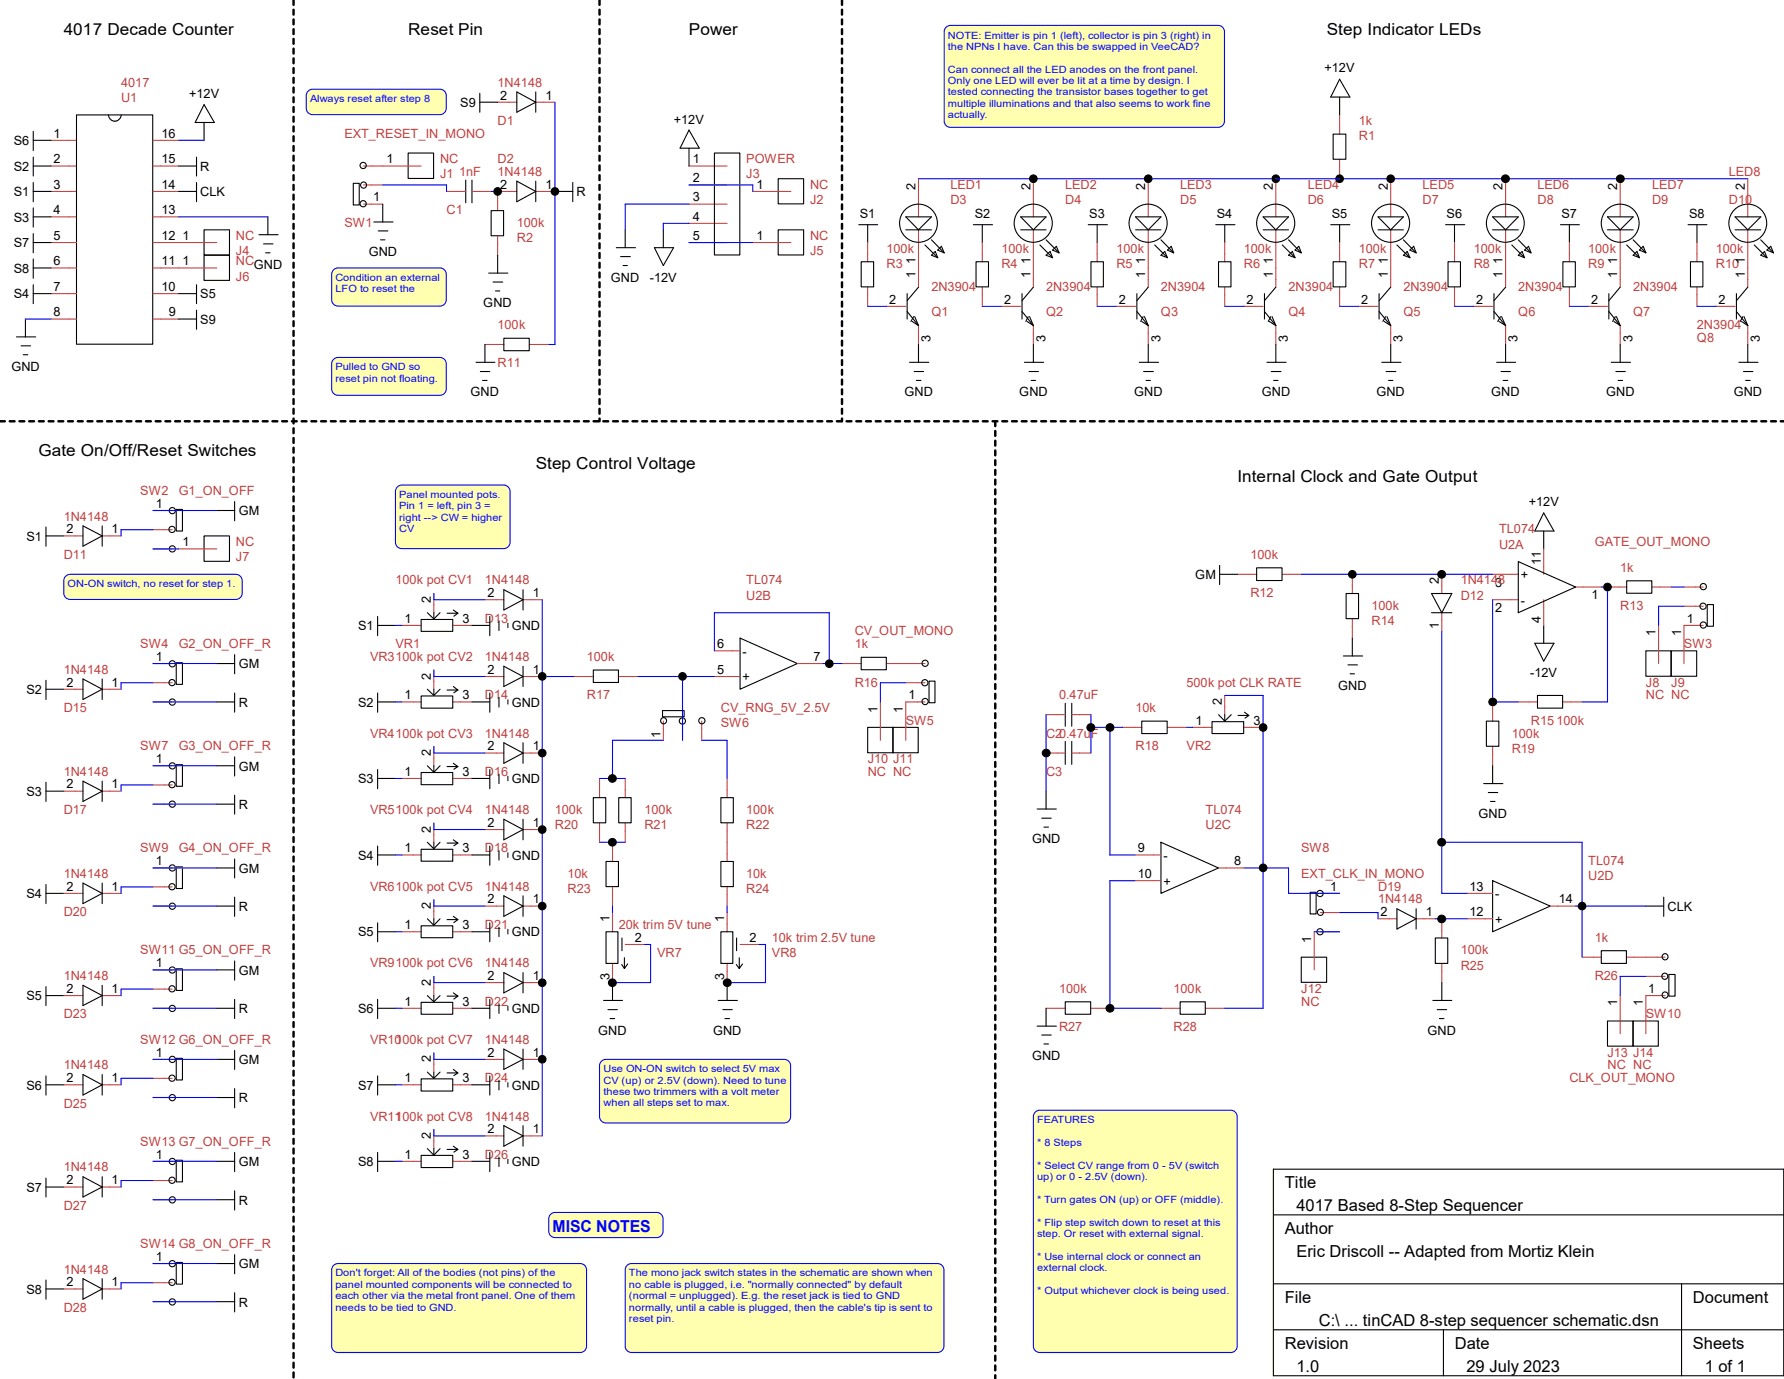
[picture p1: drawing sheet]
<svg xmlns="http://www.w3.org/2000/svg" width="279mm" height="216mm" viewBox="0 0 279 216" stroke-linecap="round" stroke-linejoin="round" font-family="sans-serif">
<g fill="none" stroke="#c04040" stroke-width=".17">
<path d="M77.9 16h3M83.9 16h3M209.8 18v3M8 22h4M8 26h4M8 30h4M8 34h4M8 38h4M24 22h4M24 26h4M24 30h4M24 34h4"/>
<path d="M24 38h4M56.9 26h3M56.9 29h3M56.9 32h3M69.9 30h3M73.9 30h3M77.9 37v3M80.9 30h-3v3M83.9 30h3M107.9 26h6M107.9 38h6M107.9 29h6"/>
<path d="M107.9 32h6M107.9 35h6M135.9 38v3M143.8 28v6M143.8 36v9M153.8 38v3M161.8 28v6M161.8 36v9M171.8 38v3M179.8 28v6M179.8 36v9M191.8 38v3"/>
<path d="M199.8 28v6M199.8 36v9M209.8 25v3M209.8 38v3M217.8 28v6M217.8 36v9M227.8 38v3M235.8 28v6M235.8 36v9M245.8 38v3M253.7 28v6M253.7 36v9"/>
<path d="M265.8 38v3M273.7 28v6M273.7 36v9M8 42h4M8 46h4M8 50h4M24 42h4M24 46h4M24 50h4M75.9 53.9h3M82.9 53.9h3M135.9 45v3"/>
<path d="M138.9 48h3M143.8 51v2.9M153.8 45v3M156.8 48h3.1M161.8 51v2.9M171.8 45v3M174.8 48h3M179.8 51v2.9M191.8 45v3M194.8 48h3M199.8 51v2.9M209.8 45v3"/>
<path d="M212.8 48h3M217.8 51v2.9M227.8 45v3M230.8 48h3M235.8 51v2.9M245.8 45v3M248.8 48h3M253.7 51v2.9M265.8 45v3M268.7 48h3M273.7 51v2.9M24 79.9h3"/>
<path d="M10 83.9h3M16 83.9h3M24 82.9h3M24 85.9h3M10 107.9h3M16 107.9h3M24 103.9h3M24 106.9h3M24 109.9h3M24 119.9h3M10 123.9h3M10 139.9h3"/>
<path d="M16 123.9h3M16 139.9h3M24 122.9h3M24 125.9h3M24 135.9h3M24 138.9h3M10 155.9h3M16 155.9h3M24 141.9h3M24 151.8h3M24 154.9h3M24 157.9h3"/>
<path d="M10 169.8h3M16 169.8h3M24 165.9h3M24 168.8h3M24 171.8h3M10 185.8h3M16 185.8h3M24 181.8h3M24 184.8h3M24 187.8h3M24 197.8h3M10 201.8h3"/>
<path d="M16 201.8h3M24 200.8h3M24 203.8h3"/>
</g>
<g fill="none" stroke="#000" stroke-width=".17">
<path d="M12 18h11.9v35.9h-11.9zM17 18a1 1 0 0 0 1 1 1 1 0 0 0 1-1M32 16.4l1.6 2.8h-3zM32 19.2v2.8M75.1 14.6v3M75.1 16h2.8M80.9 14.4l3 1.6-3 1.6zM83.9 14.4v3.2M209.8 15.2v2.8M209.8 12.4l1.6 2.8h-3zM5.2 20.6v3M5.2 24.6v3"/>
<path d="M5.2 28.6v3M5.2 32.6v3M5.2 36.6v3M5.2 30h2.8M5.2 22h2.8M5.2 26h2.8M5.2 34h2.8M5.2 38h2.8M28 30h2.8M28 26h2.8M30.8 24.6v3M30.8 28.6v3"/>
<path d="M40.6 36.7h3M41.3 38.2h1.5M41.6 39.6h.7M42 34v2.7M55.3 28.7h1v3.4h-1zM58.5 34.8h3.1M59.2 36.2h1.5M59.6 37.5h.7M59.9 32v2.8M72.9 28.2v3.5M73.9 28.2v3.5M76.9 33h2v3.9h-2z"/>
<path d="M77.9 40v2.8M80.9 28.4l3 1.6-3 1.6zM83.9 28.4v3.2M86.9 30h2.8M89.7 28.6v3M96.5 38.8h3M97.9 36v2.8M102.5 38.8h3l-1.6 2.8zM103.9 36v2.8M107.9 20.4l1.6 2.8h-3zM107.9 23.2v2.8M111.9 24h4v15.9h-4z"/>
<path d="M134.5 35.2h3M135.9 35.2v2.8M141.9 34h4l-2.1 2zM141.9 36h4M144.9 38.4l2 1.9M145.9 37.5l2 2.1M145.9 40l.6-.6 .4 .9zM146.9 39.2l.5-.6 .5 1zM152.4 35.2h3M153.8 35.2v2.8M159.9 34h3.9l-2 2zM159.9 36h3.9"/>
<path d="M162.9 38.4l1.9 1.9M163.8 37.5l2.1 2.1M163.8 40l.7-.6 .3 .9zM164.8 39.2l.6-.6 .5 1zM170.4 35.2h3M171.8 35.2v2.8M177.8 34h4l-2 2zM177.8 36h4M180.8 38.4l2 1.9M181.8 37.5l2 2.1M181.8 40l.6-.6 .4 .9zM182.8 39.2l.6-.6 .4 1z"/>
<path d="M190.4 35.2h3M191.8 35.2v2.8M197.8 34h4l-2 2zM197.8 36h4M200.8 38.4l2 1.9M201.8 37.5l2 2.1M201.8 40l.6-.6 .4 .9zM203.4 38.6l.4 1-1-.4zM208.4 35.2h3M208.8 21h2v3.9h-2zM209.8 35.2v2.8M215.8 34h4l-2 2z"/>
<path d="M215.8 36h4M218.8 38.4l2 1.9M219.8 37.5l2 2.1M219.8 40l.6-.6 .4 .9zM221.4 38.6l.4 1-1-.4zM226.4 35.2h3M227.8 35.2v2.8M233.8 34h4l-2 2zM233.8 36h4M236.8 38.4l2 1.9M237.8 37.5l2 2.1M237.8 40l.6-.6 .4 .9z"/>
<path d="M238.8 39.2l.6-.6 .4 1zM244.4 35.2h3M245.8 35.2v2.8M251.8 34h4l-2.1 2zM251.8 36h4M254.8 38.4l2 1.9M255.8 37.5l2 2.1M255.8 40l.6-.6 .4 .9zM257.3 38.6l.5 1-1-.4zM264.4 35.2h2.9M265.8 35.2v2.8M271.7 34h4.1l-2.1 2z"/>
<path d="M271.7 36h4.1M274.7 38.4l2 1.9M275.8 37.5l1.9 2.1M276.4 39.4l.3 .9-.9-.3zM277.3 38.6l.4 1-1-.4zM2.6 52.7h3M3.3 54.1h1.5M3.6 55.5h.8M4 50v2.7M5.2 40.6v3M5.2 44.6v2.9M5.2 42h2.8"/>
<path d="M5.2 46h2.8M28 46h2.8M28 50h2.8M30.8 44.6v2.9M30.8 48.6v3M74.5 56.7h3M75.2 58.2h1.5M75.6 59.6h.7M75.9 53.9v2.8M76.5 42.8h3M77.2 44.2h1.5M77.6 45.6h.7"/>
<path d="M78.9 53h4v1.9h-4zM97.2 40.2h1.5M97.6 41.6h.7M134.9 41h1.9v3.9h-1.9zM142.1 46v4M142.1 48.8l1.7 2.2M142.5 56.7h3M142.9 50.3l.9 .7M143.1 49.6l-.4 .7M143.2 58.2h1.5M143.3 49.6l.5 1.4M143.5 59.6h.7"/>
<path d="M143.8 45l-1.7 2.1M143.8 53.9v2.8M152.9 41h1.9v3.9h-1.9zM160.1 46v4M160.1 48.8l1.7 2.2M160.4 56.7h3M160.9 50.3l.9 .7M161 49.6l-.3 .7M161.2 58.2h1.4M161.2 49.6l.6 1.4M161.5 59.6h.7M161.8 45l-1.7 2.1"/>
<path d="M161.8 53.9v2.8M170.9 41h1.9v3.9h-1.9zM178.1 46v4M178.1 48.8l1.7 2.2M178.4 56.7h3M178.8 50.3l1 .7M179 49.6l-.4 .7M179.1 58.2h1.5M179.2 49.6l.6 1.4M179.5 59.6h.7M179.8 45l-1.7 2.1M179.8 53.9v2.8"/>
<path d="M190.8 41h2v3.9h-2zM198 46v4M198 48.8l1.8 2.2M198.4 56.7h3M198.8 50.3l1 .7M199 49.6l-.4 .7M199.1 58.2h1.5M199.2 49.6l.6 1.4M199.5 59.6h.7M199.8 45l-1.8 2.1M199.8 53.9v2.8M208.8 41h2v3.9h-2z"/>
<path d="M216 46v4M216 48.8l1.8 2.2M216.4 56.7h3M216.8 50.3l1 .7M217 49.6l-.4 .7M217.1 58.2h1.5M217.2 49.6l.6 1.4M217.5 59.6h.6M217.8 45l-1.8 2.1M217.8 53.9v2.8M226.8 41h1.9v3.9h-1.9zM234 46v4"/>
<path d="M234 48.8l1.8 2.2M234.4 56.7h3M234.8 50.3l1 .7M235 49.6l-.4 .7M235.1 58.2h1.5M235.2 49.6l.6 1.4M235.4 59.6h.7M235.8 45l-1.8 2.1M235.8 53.9v2.8M244.8 41h1.9v3.9h-1.9zM252 46v4M252 48.8l1.7 2.2"/>
<path d="M252.3 56.7h3.1M252.8 50.3l.9 .7M253 49.6l-.4 .7M253.1 58.2h1.5M253.2 49.6l.5 1.4M253.4 59.6h.7M253.7 45l-1.7 2.1M253.7 53.9v2.8M264.8 41h1.9v3.9h-1.9zM271.9 46v4M271.9 48.8l1.8 2.2M272.3 56.7h3"/>
<path d="M272.8 50.3l.9 .7M273 49.6l-.5 .7M273 58.2h1.5M273.1 49.6l.6 1.4M273.4 59.6h.7M273.7 45l-1.8 2.1M273.7 53.9v2.8M27.6 79.8h1v3.3h-1zM34 79.9h2.7M36.7 78.5v3M7.2 82.5v3M7.2 83.9h2.8"/>
<path d="M13 82.3l3 1.6-3 1.6zM16 82.3v3.2M7.2 106.5v3M7.2 107.9h2.8M13 106.3l3 1.6-3 1.6zM16 106.3v3.2M27.6 103.8h1v3.3h-1zM27.6 119.7h1v3.4h-1zM34 109.9h2.7M34 103.9h2.7M34 119.9h2.7M36.7 102.5v3"/>
<path d="M36.7 108.5v3M36.7 118.5v3M7.2 122.5v3M7.2 138.5v3M7.2 123.9h2.8M7.2 139.9h2.8M13 122.3l3 1.6-3 1.6zM13 138.3l3 1.6-3 1.6zM16 122.3v3.2M16 138.3v3.2M27.6 135.7h1v3.4h-1zM34 135.9h2.7"/>
<path d="M34 125.9h2.7M36.7 124.5v3M36.7 134.5v3M7.2 154.5v2.9M7.2 155.9h2.8M13 154.3l3 1.6-3 1.5zM16 154.3v3.1M27.6 151.7h1v3.4h-1zM34 141.9h2.7M34 151.8h2.7M34 157.9h2.7M36.7 140.5v3"/>
<path d="M36.7 150.5v3M36.7 156.5v3M7.2 168.4v3M7.2 169.8h2.8M13 168.2l3 1.6-3 1.6zM16 168.2v3.2M27.6 165.7h1v3.4h-1zM34 171.8h2.7M34 165.9h2.7M36.7 164.5v2.9M36.7 170.4v3M7.2 184.4v3"/>
<path d="M7.2 185.8h2.8M13 184.2l3 1.6-3 1.6zM16 184.2v3.2M27.6 181.7h1v3.3h-1zM27.6 197.7h1v3.3h-1zM34 181.8h2.7M34 197.8h2.7M34 187.8h2.7M36.7 180.4v3M36.7 186.4v3M36.7 196.4v3M7.2 200.4v3"/>
<path d="M7.2 201.8h2.8M13 200.2l3 1.6-3 1.6zM16 200.2v3.2M34 203.8h2.7M36.7 202.4v3"/>
<circle cx="56.9" cy="31.9" r=".49"/>
<circle cx="56.9" cy="25.9" r=".49"/>
<circle cx="56.9" cy="29" r=".48"/>
<circle cx="143.8" cy="34.9" r="2.97"/>
<circle cx="161.8" cy="34.9" r="2.98"/>
<circle cx="179.8" cy="34.9" r="2.98"/>
<circle cx="199.8" cy="34.9" r="2.98"/>
<circle cx="217.8" cy="34.9" r="2.98"/>
<circle cx="235.7" cy="34.9" r="2.97"/>
<circle cx="253.7" cy="34.9" r="2.97"/>
<circle cx="273.7" cy="34.9" r="2.97"/>
<circle cx="27" cy="79.9" r=".49"/>
<circle cx="26.9" cy="82.9" r=".49"/>
<circle cx="27" cy="85.9" r=".49"/>
<circle cx="26.9" cy="106.9" r=".49"/>
<circle cx="27" cy="103.9" r=".49"/>
<circle cx="27" cy="119.9" r=".49"/>
<circle cx="27" cy="109.9" r=".49"/>
<circle cx="26.9" cy="138.8" r=".49"/>
<circle cx="26.9" cy="122.9" r=".49"/>
<circle cx="27" cy="135.9" r=".49"/>
<circle cx="27" cy="125.9" r=".49"/>
<circle cx="26.9" cy="154.8" r=".49"/>
<circle cx="27" cy="151.9" r=".49"/>
<circle cx="27" cy="141.9" r=".49"/>
<circle cx="27" cy="157.9" r=".49"/>
<circle cx="26.9" cy="168.8" r=".49"/>
<circle cx="27" cy="171.9" r=".49"/>
<circle cx="27" cy="165.9" r=".49"/>
<circle cx="26.9" cy="184.8" r=".49"/>
<circle cx="27" cy="187.9" r=".49"/>
<circle cx="27" cy="197.8" r=".49"/>
<circle cx="27" cy="181.8" r=".49"/>
<circle cx="26.9" cy="200.8" r=".49"/>
<circle cx="27" cy="203.8" r=".49"/>
</g>
<g fill="none" stroke="#00f" stroke-width=".17">
<path d="M86.9 16v37.9h-1M28 34h14M28 22h4M59.9 29h10v1M76.9 30h1M107.9 35h-4v1M107.9 32h-10v4M4 50h4M135.9 48h3M153.8 48h3M171.8 48h3M191.8 48h3"/>
<path d="M209.8 48h3M227.8 48h3M245.8 48h3M265.8 48h2.9M24 79.9h10M24 82.9h-5v1M24 106.9h-5v1M24 103.9h10M24 109.9h10M24 119.9h10M24 122.9h-5v1M24 138.9h-5v1"/>
<path d="M24 135.9h10M24 125.9h10M24 154.9h-5v1M24 141.9h10M24 151.8h10M24 157.9h10M24 168.8h-5v1M24 165.9h10M24 171.8h10M24 184.8h-5v1M24 181.8h10M24 197.8h10"/>
<path d="M24 187.8h10M24 200.8h-5v1M24 203.8h10"/>
</g>
<path d="M148.2 4.3l.7-.3h41.9a1 1 0 0 1 1 1v13.9a1 1 0 0 1-1 1h-41.9a1 1 0 0 1-1-1v-13.9z" fill-rule="evenodd" fill="#ffffaf" stroke="#00f" stroke-width=".17"/>
<g fill="none" stroke="#000" stroke-width=".17">
<path d="M32 36h3.9v3.9h-3.9zM32 40h3.9v3.9h-3.9zM63.9 24h4v3.9h-4zM121.9 28h4v3.9h-4zM121.9 36h4v3.9h-4zM32 83.9h3.9v4h-3.9zM237.8 87.9l9 4-9 4zM241.8 80.3l1.6 2.8h-3zM241.8 83.1v2.8M241.8 97.9v2.8M166.8 110.1v3.6M166.8 116.1v3.6"/>
<path d="M167.9 110.1v3.6M167.9 116.1v3.6M178.8 112.9h4v2h-4zM189.8 113h5v1.9h-5zM190.8 111.9l1 1 1-1M191.8 111.9v1M194.9 111.5l.7 .5h-1.7M195.6 112l-.6 .4M240.4 100.7h3l-1.6 2.8zM162.4 126.7h3M163.2 128.1h1.4M163.5 129.5h.7"/>
<path d="M163.8 123.9v2.8M181.8 131.9l9 4-9 4zM205.2 139.7h.9v3.4h-.9zM233.8 137.9l9 4-9 4zM163.8 157.9v2.8M166.8 156.8h4v2h-4zM184.8 156.8h4v2h-4zM203.8 149.9h4v3.9h-4zM218.8 142.3l3 1.5-3 1.7zM221.8 142.3v3.2M224.4 156.6h3M224.8 146.9h1.9v3.9h-1.9z"/>
<path d="M225.1 158.1h1.5M225.4 159.5h.7M225.8 153.8v2.8M250.8 148.8h3.9v2h-3.9zM255.8 159.9h3.9v3.9h-3.9zM257.8 141.9h2.8M260.6 140.5v3M261.4 152.6h.9v3.4h-.9zM162.4 160.7h3M163.2 162.1h1.4M163.5 163.4h.7"/>
<circle cx="206.7" cy="139.9" r=".49"/>
<circle cx="206.7" cy="145.9" r=".49"/>
<circle cx="206.8" cy="142.8" r=".48"/>
<circle cx="260.7" cy="152.8" r=".48"/>
<circle cx="260.8" cy="155.8" r=".48"/>
<circle cx="260.8" cy="149.8" r=".48"/>
</g>
<g fill="none" stroke="#c04040" stroke-width=".17">
<path d="M28 38h6M59.9 26h6.1M117.9 38h6M117.9 30h6M28 42h6M28 85.9h6M233.8 89.9h4M233.8 93.9h4M241.8 85.9v4M241.8 93.9v4M246.8 91.9h4M163.8 111.9h3"/>
<path d="M163.8 117.9h3M167.9 111.9h3M167.9 117.9h3M175.9 113.9h2.9M182.8 113.9h3M186.8 113.9h3M191.8 108.9v3M194.8 113.9h3M177.8 137.9h4M177.8 133.9h4M190.8 135.9h4M206.8 139.9h3"/>
<path d="M229.8 139.9h4M163.8 157.9h3M170.9 157.9h2.9M181.8 157.9h3M188.8 157.9h3M205.8 145.9v5.9M206.8 142.9h3M206.8 145.9h3M215.8 143.8h3M221.8 143.8h3M225.8 143.8v3.1M225.8 150.9v2.9"/>
<path d="M229.8 143.8h4M242.8 141.9h4M247.8 149.9h3M254.8 149.9h6M257.8 152.9h3M260.8 155.9h-3v5.9"/>
</g>
<g fill="none" stroke="#00f" stroke-width=".17">
<path d="M107.9 29h10v1M107.9 38h10M24 85.9h4M170.9 111.9v6M170.9 113.9h5M173.8 113.9v20h4M185.8 113.9h1M191.8 108.9h6v49h-6M177.8 137.9h-4v20h8M194.8 135.9h7v4h8M225.8 131.9h22v18M205.8 145.9h4"/>
<path d="M209.8 142.9h6v.9M224.8 143.8h5M246.8 141.9h11"/>
</g>
<g fill="#000" stroke="#000" stroke-width=".17">
<circle cx="77.9" cy="30" r=".59"/>
<circle cx="86.9" cy="30" r=".59"/>
</g>
<g fill="#ffffaf" stroke="#00f" stroke-width=".17">
<path d="M98.2 198.1l.7-.3h47.9a1 1 0 0 1 1 1v12a1 1 0 0 1-1 1h-47.9a1 1 0 0 1-1-1v-12z" fill-rule="evenodd"/>
<path d="M52.2 198.1l.7-.3h38a1 1 0 0 1 1 1v12a1 1 0 0 1-1 1h-38a1 1 0 0 1-1-1v-12z" fill-rule="evenodd"/>
</g>
<g fill="none" stroke="#c04040" stroke-width=".17">
<path d="M193.8 89.9h3M200.8 89.9h3M211.8 89.9v3M211.8 96.9v3M225.8 89.9v3M225.8 95.9v3M251.8 91.9h3M258.7 91.9h3M259.8 97.9v6M263.7 91.9h3M263.7 94.9h3M266.7 97.9h-3v6"/>
<path d="M233.8 109.9v3M233.8 116.9v3M237.8 109.9h3M244.8 109.9h3M253.7 155.9v5.9"/>
</g>
<g fill="none" stroke="#000" stroke-width=".17">
<path d="M191 88.5v3M191 89.9h2.8M196.8 88.9h4v2h-4zM210.8 92.9h2v4h-2zM211.8 99.9v2.8M224.2 92.9h3.2l-1.6 3zM224.2 95.9h3.2M254.8 90.9h3.9v2h-3.9zM267.4 94.7h1v3.3h-1zM210.4 102.7h3M211.1 104.1h1.5M211.5 105.5h.6"/>
<path d="M232.8 112.9h1.9v3.9h-1.9zM233.8 119.9v2.8M240.8 108.9h3.9v2h-3.9zM257.8 101.9h3.9v4h-3.9zM261.7 101.9h4v4h-4zM232.4 122.7h3M233.1 124.1h1.5M233.4 125.5h.7M251.8 159.9h3.9v3.9h-3.9z"/>
<circle cx="266.7" cy="94.9" r=".49"/>
<circle cx="266.8" cy="97.9" r=".49"/>
<circle cx="266.8" cy="91.8" r=".49"/>
</g>
<path d="M203.8 89.9h30M225.8 98.9v41h4M233.8 93.9v16h4M250.8 91.9h1v18h-4M261.7 91.9h2M263.7 94.9h-3.9v3M163.8 111.9v12M257.8 152.9h-4.1v3" fill="none" stroke="#00f" stroke-width=".17"/>
<g fill="#ffffaf" stroke="#00f" stroke-width=".17">
<path d="M48.3 14.3l.7-.3h19.9a1 1 0 0 1 1 1v2a1 1 0 0 1-1 .9h-19.9a1 1 0 0 1-1-.9v-2z" fill-rule="evenodd"/>
<path d="M52.2 42.2l.7-.2h16a1 1 0 0 1 1 .9v4a1 1 0 0 1-1 1h-16a1 1 0 0 1-1-1v-4z" fill-rule="evenodd"/>
<path d="M52.2 56.3l.7-.3h16a1 1 0 0 1 1 1v3.9a1 1 0 0 1-1 1h-16a1 1 0 0 1-1-1v-3.9z" fill-rule="evenodd"/>
<path d="M10.3 90.2l.7-.3h25.9a1 1 0 0 1 1 1v2a1 1 0 0 1-1 1h-25.9a1 1 0 0 1-1-1v-2z" fill-rule="evenodd"/>
</g>
<g fill="none" stroke="#000" stroke-width=".17">
<path d="M59.1 96.5v3M59.1 97.9h2.8M66 97h4.9v1.8h-4.9zM66.9 95.9l1 1 1-1M67.9 95.9v1M71 95.5l.7 .5h-1.7M71.7 96l-.6 .5M73.9 97.9h2.8M76.7 96.5v3M78.1 97.2v1.5M78.9 92.3l3 1.6-3 1.6zM79.5 97.6v.7"/>
<path d="M81.9 92.3v3.2M59.1 108.5v3M59.1 109.9h2.8M66 109h4.9v1.9h-4.9zM66.9 107.9l1 1 1-1M66.9 119.9l1 1 1-1M67.9 107.9v1M67.9 119.9v1M71 107.5l.7 .5h-1.7M71 119.5l.7 .5h-1.7M71.7 108l-.6 .5M73.9 109.9h2.8"/>
<path d="M76.7 108.5v3M78.1 109.2v1.5M78.9 104.3l3 1.6-3 1.6zM78.9 116.3l3 1.6-3 1.6zM79.5 109.6v.6M81.9 104.3v3.2M81.9 116.3v3.2M59.1 120.5v3M59.1 132.5v3M59.1 121.9h2.8M59.1 133.9h2.8M66 120.9h4.9v2h-4.9z"/>
<path d="M66 133h4.9v1.8h-4.9zM66.9 131.9l1 1 1-1M67.9 131.9v1M71 131.5l.7 .5h-1.7M71.7 120l-.6 .4M71.7 132l-.6 .4M73.9 121.9h2.8M73.9 133.9h2.8M76.7 120.5v3M76.7 132.5v3M78.1 121.2v1.5M78.1 133.2v1.5"/>
<path d="M78.9 128.3l3 1.6-3 1.6zM79.5 121.5v.7M79.5 133.5v.7M81.9 128.3v3.2M59.1 144.5v2.9M59.1 156.5v3M59.1 145.9h2.8M59.1 157.9h2.8M66 144.9h4.9v1.9h-4.9zM66 156.9h4.9v1.9h-4.9zM66.9 143.8l1 1.1 1-1.1M66.9 155.9l1 .9 1-.9"/>
<path d="M67.9 143.8v1.1M67.9 155.9v.9M71 143.5l.7 .5h-1.7M71 155.4l.7 .6h-1.7M71.7 144l-.6 .4M71.7 156l-.6 .4M73.9 145.9h2.8M73.9 157.9h2.8M76.7 144.5v2.9M76.7 156.5v3M78.1 145.2v1.4M78.1 157.1v1.6"/>
<path d="M78.9 140.3l3 1.6-3 1.6zM78.9 152.3l3 1.5-3 1.6zM79.5 145.5v.7M79.5 157.5v.7M81.9 140.3v3.2M81.9 152.3v3.1M59.1 168.4v3M59.1 169.8h2.8M66 168.9h4.9v1.9h-4.9zM66.9 167.9l1 .9 1-.9M66.9 179.8l1 1 1-1M67.9 167.9v.9"/>
<path d="M67.9 179.8v1M71 167.4l.7 .6h-1.7M71 179.5l.7 .5h-1.7M71.7 168l-.6 .4M71.7 180l-.6 .4M73.9 169.8h2.8M76.7 168.4v3M78.1 169.1v1.5M78.9 164.3l3 1.6-3 1.5zM78.9 176.2l3 1.6-3 1.7zM79.5 169.5v.7M81.9 164.3v3.1"/>
<path d="M81.9 176.2v3.3M59.1 180.4v3M59.1 181.8h2.8M66 180.9h4.9v1.9h-4.9zM73.9 181.8h2.8M76.7 180.4v3M78.1 181.1v1.5M79.5 181.5v.7"/>
</g>
<g fill="none" stroke="#c04040" stroke-width=".17">
<path d="M62.9 97.9h3.1M67.9 92.9v3M71 97.9h2.9M75.9 93.9h3M81.9 93.9h3M62.9 109.9h3.1M67.9 104.9v3M67.9 116.9v3M71 109.9h2.9M75.9 105.9h3M75.9 117.9h3M81.9 105.9h3"/>
<path d="M81.9 117.9h3M62.9 121.9h3.1M62.9 133.9h3.1M67.9 128.9v3M71 121.9h2.9M71 133.9h2.9M75.9 129.9h3M81.9 129.9h3M62.9 145.9h3.1M62.9 157.9h3.1M67.9 140.9v2.9M67.9 152.9v3"/>
<path d="M71 145.9h2.9M71 157.9h2.9M75.9 141.9h3M75.9 153.8h3M81.9 141.9h3M81.9 153.8h3M62.9 169.8h3.1M67.9 164.8v3.1M67.9 176.8v3M71 169.8h2.9M75.9 165.9h3M75.9 177.8h3"/>
<path d="M81.9 165.9h3M81.9 177.8h3M62.9 181.8h3.1M71 181.8h2.9"/>
</g>
<g fill="none" stroke="#00f" stroke-width=".17">
<path d="M61.9 97.9h1M67.9 92.9v1h8M84.9 93.9v83.9M61.9 109.9h1M67.9 104.9v1h8M67.9 116.9v1h8M61.9 121.9h1M61.9 133.9h1M67.9 128.9v1h8M61.9 145.9h1M61.9 157.9h1M67.9 140.9v1h8"/>
<path d="M67.9 152.9v.9h8M61.9 169.8h1M67.9 164.8v1.1h8M67.9 176.8v1h8M61.9 181.8h1"/>
</g>
<path d="M62.2 76.2l.7-.3h16a1 1 0 0 1 1 1v8a1 1 0 0 1-1 1h-16a1 1 0 0 1-1-1v-8z" fill-rule="evenodd" fill="#ffffaf" stroke="#00f" stroke-width=".17"/>
<g fill="none" stroke="#000" stroke-width=".17">
<path d="M115.9 99.9l9 4-9 4zM92.9 104.9h4v1.9h-4zM103.8 111.3h3.3v.9h-3.3zM134.9 102.9h3.9v2h-3.9zM135.9 113.9h3.9v4h-3.9zM139.9 113.9h3.9v4h-3.9zM145.5 106.6h.9v3.4h-.9zM92.9 124.9h2v3.9h-2zM94.9 134.9h2v3.9h-2zM96.9 124.9h1.9v3.9h-1.9zM112.9 124.9h2v3.9h-2zM112.9 134.9h2v3.9h-2z"/>
<path d="M94.5 156.6h3M94.9 145.9h1.9v4.9h-1.9zM95.2 158.1h1.5M95.5 159.5h.8M95.9 153.8v2.8M97.4 151l.4 .6M97.4 146.9v1.9M97.8 149.9v1.7l.5-.7M112.5 156.6h3M112.9 145.9h1.9v4.9h-1.9zM113.2 158.1h1.5M113.5 159.5h.8"/>
<path d="M113.9 153.8v2.8M115.3 151l.5 .6M115.4 146.9v1.9M115.8 149.9v1.7l.5-.7"/>
<circle cx="103.9" cy="112.8" r=".48"/>
<circle cx="106.9" cy="112.9" r=".49"/>
<circle cx="109.9" cy="112.8" r=".49"/>
<circle cx="144.8" cy="106.9" r=".49"/>
<circle cx="144.9" cy="103.8" r=".49"/>
<circle cx="144.9" cy="109.8" r=".49"/>
</g>
<g fill="none" stroke="#c04040" stroke-width=".17">
<path d="M89.9 105.9h3M96.9 105.9h3M103.9 112.9v3M106.9 112.9v3M109.9 112.9v3M111.9 105.9h4M111.9 101.9h4M124.9 103.9h4M131.9 103.9h3M137.9 109.9v6M138.9 103.9h6M141.9 106.9h3"/>
<path d="M144.9 109.9h-3v6M93.9 121.9v3M93.9 128.9v3M95.9 131.9v3M95.9 138.9v3M97.9 121.9v3M97.9 128.9v3M113.9 121.9v3M113.9 128.9v6M113.9 138.9v3M95.9 142.9v3M95.9 150.9v2.9"/>
<path d="M97.9 147.9h3M113.9 142.9v3M113.9 150.9v2.9M115.9 147.9h3"/>
</g>
<g fill="none" stroke="#00f" stroke-width=".17">
<path d="M84.9 105.9h5M99.9 105.9h12M103.9 115.9h-8v6M106.9 105.9v10M109.9 115.9h4v6M111.9 101.9v-6h18v8M128.9 103.9h3M141.9 106.9h-4v3M93.9 131.9h4M93.9 121.9h4M95.9 141.9v1M100.9 147.9h1v5.9h-6"/>
<path d="M113.9 141.9v1M118.9 147.9h1v5.9h-6"/>
</g>
<g fill="#ffffaf" stroke="#00f" stroke-width=".17">
<path d="M94.2 166.2l.7-.3h27.9a1 1 0 0 1 1 1v7.9a1 1 0 0 1-1 1h-27.9a1 1 0 0 1-1-1v-7.9z" fill-rule="evenodd"/>
<path d="M86.2 190.1l.7-.3h15.9a1 1 0 0 1 1 1v2a1 1 0 0 1-1 1h-15.9a1 1 0 0 1-1-1v-2z" fill-rule="evenodd"/>
</g>
<g fill="#000" stroke="#000" stroke-width=".17">
<circle cx="84.9" cy="117.9" r=".59"/>
<circle cx="84.9" cy="129.9" r=".59"/>
<circle cx="84.9" cy="153.9" r=".59"/>
<circle cx="84.9" cy="141.9" r=".59"/>
<circle cx="84.9" cy="165.8" r=".59"/>
</g>
<path d="M143.8 28h56M209.8 28h63.9" fill="none" stroke="#00f" stroke-width=".17"/>
<path d="M162.1 174.1l.7-.3h30a1 1 0 0 1 1 1v36a1 1 0 0 1-1 1h-30a1 1 0 0 1-1-1v-36z" fill-rule="evenodd" fill="#ffffaf" stroke="#00f" stroke-width=".17"/>
<g fill="#000" stroke="#000" stroke-width=".17">
<circle cx="161.8" cy="28" r=".59"/>
<circle cx="179.8" cy="28" r=".59"/>
<circle cx="199.8" cy="28" r=".59"/>
<circle cx="209.8" cy="28" r=".59"/>
<circle cx="217.8" cy="28" r=".59"/>
<circle cx="235.8" cy="28" r=".61"/>
<circle cx="253.8" cy="28" r=".61"/>
<circle cx="211.8" cy="89.9" r=".59"/>
<circle cx="225.8" cy="89.9" r=".61"/>
<circle cx="251.8" cy="91.9" r=".59"/>
<circle cx="84.9" cy="105.9" r=".59"/>
<circle cx="106.9" cy="105.9" r=".59"/>
<circle cx="129.9" cy="103.9" r=".59"/>
<circle cx="163.9" cy="117.9" r=".61"/>
<circle cx="170.8" cy="113.9" r=".61"/>
<circle cx="173.9" cy="113.9" r=".61"/>
<circle cx="197.8" cy="113.9" r=".59"/>
<circle cx="233.8" cy="109.9" r=".61"/>
<circle cx="95.9" cy="131.9" r=".61"/>
<circle cx="95.9" cy="121.9" r=".61"/>
<circle cx="197.8" cy="135.9" r=".59"/>
<circle cx="225.8" cy="131.9" r=".61"/>
<circle cx="95.9" cy="153.9" r=".61"/>
<circle cx="113.9" cy="153.9" r=".61"/>
<circle cx="173.9" cy="157.9" r=".61"/>
<circle cx="225.8" cy="143.9" r=".61"/>
<circle cx="247.8" cy="141.9" r=".59"/>
</g>
<path d="M199.8 28h10" fill="none" stroke="#00f" stroke-width=".17"/>
<path d="M46 0v215.8M93.9 0v66M131.9 0v66M0 66h279.4M155.9 66v149.8" fill="none" stroke="#000" stroke-width=".38" stroke-dasharray=".8 .8"/>
<path d="M199.4 183h80v32.4h-80zM199.4 190.2h80M199.4 201h80M199.4 208.2h80M226.1 208.2v7.2M263.4 201v14.4" fill="none" stroke="#000" stroke-width=".17"/>
<g font-size="2.6">
<text x="10" y="5.5">4017 Decade Counter</text>
<text x="63.9" y="5.5">Reset Pin</text>
<text x="107.9" y="5.5">Power</text>
<text x="207.8" y="5.5">Step Indicator LEDs</text>
<text x="6" y="71.4">Gate On/Off/Reset Switches</text>
<text x="83.9" y="73.4">Step Control Voltage</text>
<text x="193.8" y="75.4">Internal Clock and Gate Output</text>
<text x="201.2" y="186.1">Title</text>
<text x="203" y="189.7">4017 Based 8-Step Sequencer</text>
<text x="201.2" y="193.3">Author</text>
<text x="203" y="196.8">Eric Driscoll -- Adapted from Mortiz Klein</text>
<text x="201.2" y="204">File</text>
<text x="206.5" y="207.6">C:\ ... tinCAD 8-step sequencer schematic.dsn</text>
<text x="265.1" y="204">Document</text>
<text x="201.2" y="211.2">Revision</text>
<text x="203" y="214.8">1.0</text>
<text x="227.8" y="211.2">Date</text>
<text x="229.7" y="214.8">29 July 2023</text>
<text x="265.1" y="211.2">Sheets</text>
<text x="267" y="214.8">1 of 1</text>
</g>
<text font-size="2.6" fill="#00f" x="86.5" y="192.8">MISC NOTES</text>
<g font-size="2">
<text x="207.4" y="11.3">+12V</text>
<text x="29.6" y="15.4">+12V</text>
<text x="72.1" y="16.7">S9</text>
<text x="78.4" y="15.6">2</text>
<text x="85.4" y="15.6">1</text>
<text x="2.2" y="22.7">S6</text>
<text x="8.4" y="21.5">1</text>
<text x="25.3" y="21.5">16</text>
<text x="105.5" y="19.3">+12V</text>
<text x="2.2" y="26.7">S2</text>
<text x="8.4" y="25.6">2</text>
<text x="8.4" y="29.5">3</text>
<text x="25.3" y="29.5">14</text>
<text x="25.3" y="25.6">15</text>
<text x="31.4" y="26.7">R</text>
<text x="60.5" y="25.6">1</text>
<text x="78.4" y="29.5">2</text>
<text x="85.4" y="29.5">1</text>
<text x="108.5" y="25.6">1</text>
<text x="108.5" y="28.5">2</text>
<text x="118.5" y="29.5">1</text>
<text x="143.4" y="29.7" transform="rotate(-90 143.4 29.7)">2</text>
<text x="161.4" y="29.7" transform="rotate(-90 161.4 29.7)">2</text>
<text x="179.4" y="29.7" transform="rotate(-90 179.4 29.7)">2</text>
<text x="199.3" y="29.7" transform="rotate(-90 199.3 29.7)">2</text>
<text x="217.3" y="29.7" transform="rotate(-90 217.3 29.7)">2</text>
<text x="235.3" y="29.7" transform="rotate(-90 235.3 29.7)">2</text>
<text x="253.3" y="29.7" transform="rotate(-90 253.3 29.7)">2</text>
<text x="273.3" y="29.7" transform="rotate(-90 273.3 29.7)">2</text>
<text x="2.2" y="30.7">S1</text>
<text x="2.2" y="34.7">S3</text>
<text x="8.4" y="33.5">4</text>
<text x="25.3" y="33.5">13</text>
<text x="31.4" y="30.7">CLK</text>
<text x="58.5" y="31.5">1</text>
<text x="90.3" y="30.7">R</text>
<text x="108.5" y="31.5">3</text>
<text x="108.5" y="34.5">4</text>
<text x="134.7" y="34.2">S1</text>
<text x="152.7" y="34.2">S2</text>
<text x="170.6" y="34.2">S3</text>
<text x="190.6" y="34.2">S4</text>
<text x="208.6" y="34.2">S5</text>
<text x="226.6" y="34.2">S6</text>
<text x="244.6" y="34.2">S7</text>
<text x="264.5" y="34.2">S8</text>
<text x="2.2" y="38.7">S7</text>
<text x="8.4" y="37.5">5</text>
<text x="8.4" y="41.5">6</text>
<text x="25.3" y="41.5">11</text>
<text x="25.3" y="37.5">12</text>
<text x="28.6" y="37.5">1</text>
<text x="28.6" y="41.5">1</text>
<text x="57.7" y="40.1">GND</text>
<text x="108.5" y="37.5">5</text>
<text x="118.5" y="37.5">1</text>
<text x="143.4" y="41.4" transform="rotate(-90 143.4 41.4)">1</text>
<text x="161.4" y="41.4" transform="rotate(-90 161.4 41.4)">1</text>
<text x="179.4" y="41.4" transform="rotate(-90 179.4 41.4)">1</text>
<text x="199.3" y="41.4" transform="rotate(-90 199.3 41.4)">1</text>
<text x="217.3" y="41.4" transform="rotate(-90 217.3 41.4)">1</text>
<text x="235.3" y="41.4" transform="rotate(-90 235.3 41.4)">1</text>
<text x="253.3" y="41.4" transform="rotate(-90 253.3 41.4)">1</text>
<text x="273.3" y="41.4" transform="rotate(-90 273.3 41.4)">1</text>
<text x="2.2" y="42.7">S8</text>
<text x="2.2" y="46.7">S4</text>
<text x="8.4" y="45.6">7</text>
<text x="25.3" y="45.6">10</text>
<text x="31.4" y="46.7">S5</text>
<text x="39.8" y="42.1">GND</text>
<text x="95.7" y="44.1">GND</text>
<text x="101.8" y="44.1">-12V</text>
<text x="139.3" y="47.5">2</text>
<text x="143.4" y="43.5" transform="rotate(-90 143.4 43.5)">1</text>
<text x="157.3" y="47.5">2</text>
<text x="161.4" y="43.5" transform="rotate(-90 161.4 43.5)">1</text>
<text x="175.2" y="47.5">2</text>
<text x="179.4" y="43.5" transform="rotate(-90 179.4 43.5)">1</text>
<text x="195.2" y="47.5">2</text>
<text x="199.3" y="43.5" transform="rotate(-90 199.3 43.5)">1</text>
<text x="213.2" y="47.5">2</text>
<text x="217.3" y="43.5" transform="rotate(-90 217.3 43.5)">1</text>
<text x="231.2" y="47.5">2</text>
<text x="235.3" y="43.5" transform="rotate(-90 235.3 43.5)">1</text>
<text x="249.2" y="47.5">2</text>
<text x="253.3" y="43.5" transform="rotate(-90 253.3 43.5)">1</text>
<text x="269.2" y="47.5">2</text>
<text x="273.3" y="43.5" transform="rotate(-90 273.3 43.5)">1</text>
<text x="8.4" y="49.5">8</text>
<text x="26.5" y="49.5">9</text>
<text x="31.4" y="50.7">S9</text>
<text x="75.7" y="48.1">GND</text>
<text x="145.8" y="53.6" transform="rotate(-90 145.8 53.6)">3</text>
<text x="163.7" y="53.6" transform="rotate(-90 163.7 53.6)">3</text>
<text x="181.7" y="53.6" transform="rotate(-90 181.7 53.6)">3</text>
<text x="201.7" y="53.6" transform="rotate(-90 201.7 53.6)">3</text>
<text x="219.7" y="53.6" transform="rotate(-90 219.7 53.6)">3</text>
<text x="237.7" y="53.6" transform="rotate(-90 237.7 53.6)">3</text>
<text x="255.6" y="53.6" transform="rotate(-90 255.6 53.6)">3</text>
<text x="275.6" y="53.6" transform="rotate(-90 275.6 53.6)">3</text>
<text x="1.8" y="58.1">GND</text>
<text x="73.7" y="62.1">GND</text>
<text x="141.6" y="62.1">GND</text>
<text x="159.6" y="62.1">GND</text>
<text x="177.6" y="62.1">GND</text>
<text x="197.6" y="62.1">GND</text>
<text x="215.6" y="62.1">GND</text>
<text x="233.6" y="62.1">GND</text>
<text x="251.5" y="62.1">GND</text>
<text x="271.5" y="62.1">GND</text>
<text x="10.4" y="83.5">2</text>
<text x="17.5" y="83.5">1</text>
<text x="24.4" y="79.5">1</text>
<text x="37.4" y="80.7">GM</text>
<text x="239.4" y="79.3">+12V</text>
<text x="4.1" y="84.7">S1</text>
<text x="28.6" y="85.5">1</text>
<text x="241.3" y="88.5" transform="rotate(-90 241.3 88.5)">11</text>
<text x="67.5" y="94.4" transform="rotate(-90 67.5 94.4)">2</text>
<text x="76.3" y="93.5">2</text>
<text x="83.4" y="93.5">1</text>
<text x="187.2" y="90.7">GM</text>
<text x="225.3" y="91.4" transform="rotate(-90 225.3 91.4)">2</text>
<text x="234.2" y="91.9">3</text>
<text x="234.2" y="95.8">2</text>
<text x="238.2" y="90.7">+</text>
<text x="238.2" y="94.7">-</text>
<text x="249.3" y="93.9">1</text>
<text x="56.1" y="98.7">S1</text>
<text x="63.3" y="97.5">1</text>
<text x="72.4" y="97.5">3</text>
<text x="80.1" y="98.7">GND</text>
<text x="112.3" y="101.5">6</text>
<text x="225.3" y="98.5" transform="rotate(-90 225.3 98.5)">1</text>
<text x="241.3" y="97.5" transform="rotate(-90 241.3 97.5)">4</text>
<text x="259.3" y="99.6" transform="rotate(-90 259.3 99.6)">1</text>
<text x="263.3" y="99.6" transform="rotate(-90 263.3 99.6)">1</text>
<text x="264.2" y="97.5">1</text>
<text x="10.4" y="107.5">2</text>
<text x="17.5" y="107.5">1</text>
<text x="24.4" y="103.5">1</text>
<text x="37.4" y="104.6">GM</text>
<text x="67.5" y="106.4" transform="rotate(-90 67.5 106.4)">2</text>
<text x="76.3" y="105.5">2</text>
<text x="83.4" y="105.5">1</text>
<text x="112.3" y="105.5">5</text>
<text x="116.3" y="106.6">+</text>
<text x="116.3" y="102.7">-</text>
<text x="127.4" y="103.5">7</text>
<text x="239.6" y="106">-12V</text>
<text x="4.1" y="108.7">S2</text>
<text x="37.4" y="110.7">R</text>
<text x="56.1" y="110.7">S2</text>
<text x="63.3" y="109.5">1</text>
<text x="72.4" y="109.5">3</text>
<text x="80.1" y="110.7">GND</text>
<text x="137.4" y="111.6" transform="rotate(-90 137.4 111.6)">1</text>
<text x="141.4" y="111.6" transform="rotate(-90 141.4 111.6)">1</text>
<text x="142.3" y="109.5">1</text>
<text x="187.2" y="113.5">1</text>
<text x="191.3" y="110.4" transform="rotate(-90 191.3 110.4)">2</text>
<text x="196.3" y="113.5">3</text>
<text x="209.6" y="108">GND</text>
<text x="24.4" y="119.5">1</text>
<text x="67.5" y="118.4" transform="rotate(-90 67.5 118.4)">2</text>
<text x="76.3" y="117.5">2</text>
<text x="83.4" y="117.5">1</text>
<text x="103.4" y="115.5" transform="rotate(-90 103.4 115.5)">1</text>
<text x="4.1" y="124.6">S3</text>
<text x="10.4" y="123.4">2</text>
<text x="17.5" y="123.4">1</text>
<text x="37.4" y="120.6">GM</text>
<text x="56.1" y="122.6">S3</text>
<text x="63.3" y="121.5">1</text>
<text x="72.4" y="121.5">3</text>
<text x="80.1" y="122.6">GND</text>
<text x="37.4" y="126.6">R</text>
<text x="67.5" y="130.4" transform="rotate(-90 67.5 130.4)">2</text>
<text x="76.3" y="129.5">2</text>
<text x="83.4" y="129.5">1</text>
<text x="161.6" y="132">GND</text>
<text x="231.6" y="128">GND</text>
<text x="24.4" y="135.5">1</text>
<text x="37.4" y="136.6">GM</text>
<text x="56.1" y="134.6">S4</text>
<text x="63.3" y="133.4">1</text>
<text x="72.4" y="133.4">3</text>
<text x="80.1" y="134.6">GND</text>
<text x="178.2" y="137.5">10</text>
<text x="178.2" y="133.4">9</text>
<text x="182.2" y="134.6">-</text>
<text x="193.3" y="135.5">8</text>
<text x="4.1" y="140.6">S4</text>
<text x="10.4" y="139.4">2</text>
<text x="17.5" y="139.4">1</text>
<text x="37.4" y="142.6">R</text>
<text x="67.5" y="142.4" transform="rotate(-90 67.5 142.4)">2</text>
<text x="76.3" y="141.4">2</text>
<text x="83.4" y="141.4">1</text>
<text x="182.2" y="138.6">+</text>
<text x="208.3" y="139.4">1</text>
<text x="216.2" y="143.4">2</text>
<text x="223.3" y="143.4">1</text>
<text x="230.2" y="143.4">12</text>
<text x="230.2" y="139.4">13</text>
<text x="234.2" y="140.6">-</text>
<text x="244.1" y="141.4">14</text>
<text x="261.2" y="142.6">CLK</text>
<text x="56.1" y="146.6">S5</text>
<text x="63.3" y="145.5">1</text>
<text x="72.4" y="145.5">3</text>
<text x="80.1" y="146.6">GND</text>
<text x="95.5" y="144.4" transform="rotate(-90 95.5 144.4)">1</text>
<text x="99.4" y="147.4">2</text>
<text x="113.4" y="144.4" transform="rotate(-90 113.4 144.4)">1</text>
<text x="117.4" y="147.4">2</text>
<text x="205.4" y="147.6" transform="rotate(-90 205.4 147.6)">1</text>
<text x="234.2" y="144.6">+</text>
<text x="10.4" y="155.4">2</text>
<text x="17.5" y="155.4">1</text>
<text x="24.4" y="151.4">1</text>
<text x="37.4" y="152.6">GM</text>
<text x="67.5" y="154.3" transform="rotate(-90 67.5 154.3)">2</text>
<text x="76.3" y="153.4">2</text>
<text x="83.4" y="153.4">1</text>
<text x="95.5" y="153.5" transform="rotate(-90 95.5 153.5)">3</text>
<text x="113.4" y="153.5" transform="rotate(-90 113.4 153.5)">3</text>
<text x="258.1" y="155.4">1</text>
<text x="4.1" y="156.6">S5</text>
<text x="37.4" y="158.6">R</text>
<text x="56.1" y="158.6">S6</text>
<text x="63.3" y="157.4">1</text>
<text x="72.4" y="157.4">3</text>
<text x="80.1" y="158.6">GND</text>
<text x="93.7" y="162">GND</text>
<text x="111.7" y="162">GND</text>
<text x="223.6" y="162">GND</text>
<text x="253.3" y="157.6" transform="rotate(-90 253.3 157.6)">1</text>
<text x="257.3" y="157.6" transform="rotate(-90 257.3 157.6)">1</text>
<text x="24.4" y="165.4">1</text>
<text x="37.4" y="166.6">GM</text>
<text x="67.5" y="166.3" transform="rotate(-90 67.5 166.3)">2</text>
<text x="76.3" y="165.4">2</text>
<text x="83.4" y="165.4">1</text>
<text x="161.6" y="166">GND</text>
<text x="4.1" y="170.6">S6</text>
<text x="10.4" y="169.4">2</text>
<text x="17.5" y="169.4">1</text>
<text x="37.4" y="172.6">R</text>
<text x="56.1" y="170.6">S7</text>
<text x="63.3" y="169.4">1</text>
<text x="72.4" y="169.4">3</text>
<text x="80.1" y="170.6">GND</text>
<text x="67.5" y="178.4" transform="rotate(-90 67.5 178.4)">2</text>
<text x="76.3" y="177.4">2</text>
<text x="83.4" y="177.4">1</text>
<text x="10.4" y="185.4">2</text>
<text x="17.5" y="185.4">1</text>
<text x="24.4" y="181.4">1</text>
<text x="37.4" y="182.6">GM</text>
<text x="56.1" y="182.6">S8</text>
<text x="63.3" y="181.4">1</text>
<text x="72.4" y="181.4">3</text>
<text x="80.1" y="182.6">GND</text>
<text x="4.1" y="186.6">S7</text>
<text x="37.4" y="188.6">R</text>
<text x="24.4" y="197.4">1</text>
<text x="4.1" y="202.6">S8</text>
<text x="10.4" y="201.4">2</text>
<text x="17.5" y="201.4">1</text>
<text x="37.4" y="198.6">GM</text>
<text x="37.4" y="204.6">R</text>
</g>
<g font-size="2" fill="#c04040">
<text x="19" y="16">U1</text>
<text x="19" y="13.5">4017</text>
<text x="77.9" y="13.5">1N4148</text>
<text x="53.9" y="21.5">EXT_RESET_IN_MONO</text>
<text x="77.9" y="19.6">D1</text>
<text x="212.8" y="22">R1</text>
<text x="212.8" y="19.6">1k</text>
<text x="68.9" y="27.9">J1</text>
<text x="68.9" y="25.6">NC</text>
<text x="71.9" y="27.6">1nF</text>
<text x="77.9" y="25.6">D2</text>
<text x="77.9" y="27.6">1N4148</text>
<text x="116.9" y="27.9">J3</text>
<text x="116.9" y="25.6">POWER</text>
<text x="126.9" y="29.5">NC</text>
<text x="148.8" y="29.5">LED1</text>
<text x="166.8" y="29.5">LED2</text>
<text x="184.8" y="29.5">LED3</text>
<text x="204.8" y="29.5">LED4</text>
<text x="222.8" y="29.5">LED5</text>
<text x="240.8" y="29.5">LED6</text>
<text x="258.7" y="29.5">LED7</text>
<text x="270.8" y="27.6">LED8</text>
<text x="53.9" y="35.6">SW1</text>
<text x="69.9" y="33.5">C1</text>
<text x="80.9" y="35.6">100k</text>
<text x="126.9" y="32">J2</text>
<text x="148.8" y="32">D3</text>
<text x="166.8" y="32">D4</text>
<text x="184.8" y="32">D5</text>
<text x="204.8" y="32">D6</text>
<text x="222.8" y="32">D7</text>
<text x="240.8" y="32">D8</text>
<text x="258.7" y="32">D9</text>
<text x="270.8" y="32">D10</text>
<text x="37" y="39.9">J4</text>
<text x="37" y="37.5">NC</text>
<text x="37" y="41.5">NC</text>
<text x="80.9" y="37.9">R2</text>
<text x="126.9" y="39.9">J5</text>
<text x="126.9" y="37.5">NC</text>
<text x="138.9" y="42">R3</text>
<text x="138.9" y="39.5">100k</text>
<text x="156.8" y="42">R4</text>
<text x="156.8" y="39.5">100k</text>
<text x="174.8" y="42">R5</text>
<text x="174.8" y="39.5">100k</text>
<text x="194.8" y="42">R6</text>
<text x="194.8" y="39.5">100k</text>
<text x="212.8" y="42">R7</text>
<text x="212.8" y="39.5">100k</text>
<text x="230.8" y="42">R8</text>
<text x="230.8" y="39.5">100k</text>
<text x="248.8" y="42">R9</text>
<text x="248.8" y="39.5">100k</text>
<text x="268.7" y="42">R10</text>
<text x="268.7" y="39.5">100k</text>
<text x="37" y="43.9">J6</text>
<text x="145.9" y="45.6">2N3904</text>
<text x="163.8" y="45.6">2N3904</text>
<text x="181.8" y="45.6">2N3904</text>
<text x="201.8" y="45.6">2N3904</text>
<text x="219.8" y="45.6">2N3904</text>
<text x="237.8" y="45.6">2N3904</text>
<text x="255.8" y="45.6">2N3904</text>
<text x="77.9" y="51.5">100k</text>
<text x="145.9" y="49.5">Q1</text>
<text x="163.8" y="49.5">Q2</text>
<text x="181.8" y="49.5">Q3</text>
<text x="201.8" y="49.5">Q4</text>
<text x="219.8" y="49.5">Q5</text>
<text x="237.8" y="49.5">Q6</text>
<text x="255.8" y="49.5">Q7</text>
<text x="265.8" y="53.5">Q8</text>
<text x="265.8" y="51.5">2N3904</text>
<text x="77.9" y="57.5">R11</text>
<text x="22" y="77.5">SW2</text>
<text x="28" y="77.5">G1_ON_OFF</text>
<text x="10" y="81.5">1N4148</text>
<text x="234.8" y="83.5">TL074</text>
<text x="10" y="87.5">D11</text>
<text x="37" y="87.9">J7</text>
<text x="37" y="85.5">NC</text>
<text x="195.8" y="87.5">100k</text>
<text x="234.8" y="85.9">U2A</text>
<text x="249.8" y="85.5">GATE_OUT_MONO</text>
<text x="253.7" y="89.5">1k</text>
<text x="61.9" y="91.5">100k pot CV1</text>
<text x="75.9" y="91.5">1N4148</text>
<text x="116.9" y="93.9">U2B</text>
<text x="116.9" y="91.5">TL074</text>
<text x="195.8" y="93.5">R12</text>
<text x="214.8" y="95.5">100k</text>
<text x="228.8" y="93.9">D12</text>
<text x="228.8" y="91.5">1N4148</text>
<text x="253.7" y="95.5">R13</text>
<text x="22" y="101.5">SW4</text>
<text x="28" y="101.5">G2_ON_OFF_R</text>
<text x="61.9" y="101.5">VR1</text>
<text x="75.9" y="97.5">D13</text>
<text x="133.9" y="101.5">1k</text>
<text x="133.9" y="99.5">CV_OUT_MONO</text>
<text x="214.8" y="97.9">R14</text>
<text x="263.7" y="101.5">SW3</text>
<text x="10" y="105.5">1N4148</text>
<text x="58" y="103.5">VR3100k pot CV2</text>
<text x="75.9" y="103.5">1N4148</text>
<text x="91.9" y="103.5">100k</text>
<text x="133.9" y="107.5">R16</text>
<text x="185.8" y="107.5">500k pot CLK RATE</text>
<text x="257.8" y="107.5">J8</text>
<text x="261.7" y="107.5">J9</text>
<text x="10" y="111.5">D15</text>
<text x="75.9" y="109.5">D14</text>
<text x="91.9" y="109.5">R17</text>
<text x="112.9" y="113.9">SW6</text>
<text x="112.9" y="111.5">CV_RNG_5V_2.5V</text>
<text x="141.9" y="113.5">SW5</text>
<text x="165.9" y="109.5">0.47uF</text>
<text x="177.8" y="111.5">10k</text>
<text x="239.8" y="113.5">R15 100k</text>
<text x="257.8" y="109.5">NC NC</text>
<text x="22" y="117.5">SW7</text>
<text x="28" y="117.5">G3_ON_OFF_R</text>
<text x="58" y="115.5">VR4100k pot CV3</text>
<text x="75.9" y="115.5">1N4148</text>
<text x="135.9" y="119.5">J10 J11</text>
<text x="163.8" y="115.5">C20.47uF</text>
<text x="177.8" y="117.5">R18</text>
<text x="185.8" y="117.5">VR2</text>
<text x="236.8" y="117.9">R19</text>
<text x="236.8" y="115.5">100k</text>
<text x="10" y="121.5">1N4148</text>
<text x="75.9" y="121.5">D16</text>
<text x="135.9" y="121.5">NC NC</text>
<text x="163.8" y="121.5">C3</text>
<text x="10" y="127.5">D17</text>
<text x="58" y="127.5">VR5100k pot CV4</text>
<text x="75.9" y="127.5">1N4148</text>
<text x="86.9" y="129.8">R20</text>
<text x="86.9" y="127.5">100k</text>
<text x="100.9" y="129.8">R21</text>
<text x="100.9" y="127.5">100k</text>
<text x="116.9" y="129.8">R22</text>
<text x="116.9" y="127.5">100k</text>
<text x="188.8" y="129.8">U2C</text>
<text x="188.8" y="127.5">TL074</text>
<text x="10" y="137.5">1N4148</text>
<text x="22" y="133.4">SW9</text>
<text x="28" y="133.4">G4_ON_OFF_R</text>
<text x="75.9" y="133.4">D18</text>
<text x="88.9" y="137.5">10k</text>
<text x="116.9" y="137.5">10k</text>
<text x="203.8" y="133.4">SW8</text>
<text x="203.8" y="137.5">EXT_CLK_IN_MONO</text>
<text x="248.8" y="137.8">U2D</text>
<text x="248.8" y="135.5">TL074</text>
<text x="10" y="143.4">D20</text>
<text x="58" y="139.4">VR6100k pot CV5</text>
<text x="75.9" y="139.4">1N4148</text>
<text x="88.9" y="139.8">R23</text>
<text x="116.9" y="139.8">R24</text>
<text x="215.8" y="139.4">D19</text>
<text x="215.8" y="141.4">1N4148</text>
<text x="22" y="149.4">SW11 G5_ON_OFF_R</text>
<text x="75.9" y="145.5">D21</text>
<text x="96.9" y="145.5">20k trim 5V tune</text>
<text x="102.9" y="149.8">VR7</text>
<text x="120.9" y="149.8">VR8</text>
<text x="120.9" y="147.4">10k trim 2.5V tune</text>
<text x="228.8" y="149.4">100k</text>
<text x="249.8" y="147.4">1k</text>
<text x="10" y="153.4">1N4148</text>
<text x="58" y="151.4">VR9100k pot CV6</text>
<text x="75.9" y="151.4">1N4148</text>
<text x="165.9" y="155.4">100k</text>
<text x="183.8" y="155.4">100k</text>
<text x="203.8" y="155.4">J12</text>
<text x="228.8" y="151.8">R25</text>
<text x="249.8" y="153.4">R26</text>
<text x="10" y="159.4">D23</text>
<text x="75.9" y="157.4">D22</text>
<text x="165.9" y="161.4">R27</text>
<text x="183.8" y="161.4">R28</text>
<text x="203.8" y="157.4">NC</text>
<text x="257.8" y="159.4">SW10</text>
<text x="10" y="167.4">1N4148</text>
<text x="22" y="163.4">SW12 G6_ON_OFF_R</text>
<text x="58" y="163.4">VR10</text>
<text x="61.9" y="163.4">100k pot CV7</text>
<text x="75.9" y="163.4">1N4148</text>
<text x="251.8" y="165.4">J13 J14</text>
<text x="251.8" y="167.4">NC NC</text>
<text x="10" y="173.4">D25</text>
<text x="75.9" y="169.4">D24</text>
<text x="245.8" y="169.4">CLK_OUT_MONO</text>
<text x="22" y="179.4">SW13 G7_ON_OFF_R</text>
<text x="58" y="175.4">VR11</text>
<text x="61.9" y="175.4">100k pot CV8</text>
<text x="75.9" y="175.4">1N4148</text>
<text x="10" y="183.4">1N4148</text>
<text x="75.9" y="181.4">D26</text>
<text x="10" y="189.4">D27</text>
<text x="22" y="195.4">SW14 G8_ON_OFF_R</text>
<text x="10" y="199.4">1N4148</text>
<text x="10" y="205.4">D28</text>
</g>
<g font-size="1.6" fill="#00f">
<text x="148.5" y="6.1">NOTE: Emitter is pin 1 (left), collector is pin 3 (right) in</text>
<text x="148.5" y="7.8">the NPNs I have. Can this be swapped in VeeCAD?</text>
<text x="148.5" y="11.4">Can connect all the LED anodes on the front panel.</text>
<text x="48.6" y="16">Always reset after step 8</text>
<text x="148.5" y="13.2">Only one LED will ever be lit at a time by design. I</text>
<text x="148.5" y="14.9">tested connecting the transistor bases together to get</text>
<text x="148.5" y="16.7">multiple illuminations and that also seems to work fine</text>
<text x="148.5" y="18.5">actually.</text>
<text x="52.5" y="44">Condition an external</text>
<text x="52.5" y="45.8">LFO to reset the</text>
<text x="52.5" y="58">Pulled to GND so</text>
<text x="52.5" y="59.8">reset pin not floating.</text>
<text x="62.5" y="78">Panel mounted pots.</text>
<text x="62.5" y="79.8">Pin 1 = left, pin 3 =</text>
<text x="62.5" y="81.5">right --&gt; CW = higher</text>
<text x="62.5" y="83.3">CV</text>
<text x="10.6" y="91.9">ON-ON switch, no reset for step 1.</text>
<text x="94.5" y="167.9">Use ON-ON switch to select 5V max</text>
<text x="94.5" y="169.7">CV (up) or 2.5V (down). Need to tune</text>
<text x="94.5" y="171.4">these two trimmers with a volt meter</text>
<text x="94.5" y="173.2">when all steps set to max.</text>
<text x="162.4" y="175.9">FEATURES</text>
<text x="162.4" y="179.4">* 8 Steps</text>
<text x="162.4" y="183">* Select CV range from 0 - 5V (switch</text>
<text x="162.4" y="184.8">up) or 0 - 2.5V (down).</text>
<text x="162.4" y="188.3">* Turn gates ON (up) or OFF (middle).</text>
<text x="162.4" y="191.9">* Flip step switch down to reset at this</text>
<text x="162.4" y="193.7">step. Or reset with external signal.</text>
<text x="162.4" y="197.2">* Use internal clock or connect an</text>
<text x="52.5" y="199.9">Don't forget: All of the bodies (not pins) of the</text>
<text x="52.5" y="201.6">panel mounted components will be connected to</text>
<text x="52.5" y="203.4">each other via the metal front panel. One of them</text>
<text x="98.5" y="199.9">The mono jack switch states in the schematic are shown when</text>
<text x="98.5" y="201.6">no cable is plugged, i.e. &quot;normally connected&quot; by default</text>
<text x="98.5" y="203.4">(normal = unplugged). E.g. the reset jack is tied to GND</text>
<text x="162.4" y="199">external clock.</text>
<text x="162.4" y="202.6">* Output whichever clock is being used.</text>
<text x="52.5" y="205.2">needs to be tied to GND.</text>
<text x="98.5" y="205.2">normally, until a cable is plugged, then the cable's tip is sent to</text>
<text x="98.5" y="207">reset pin.</text>
</g>
</svg>
